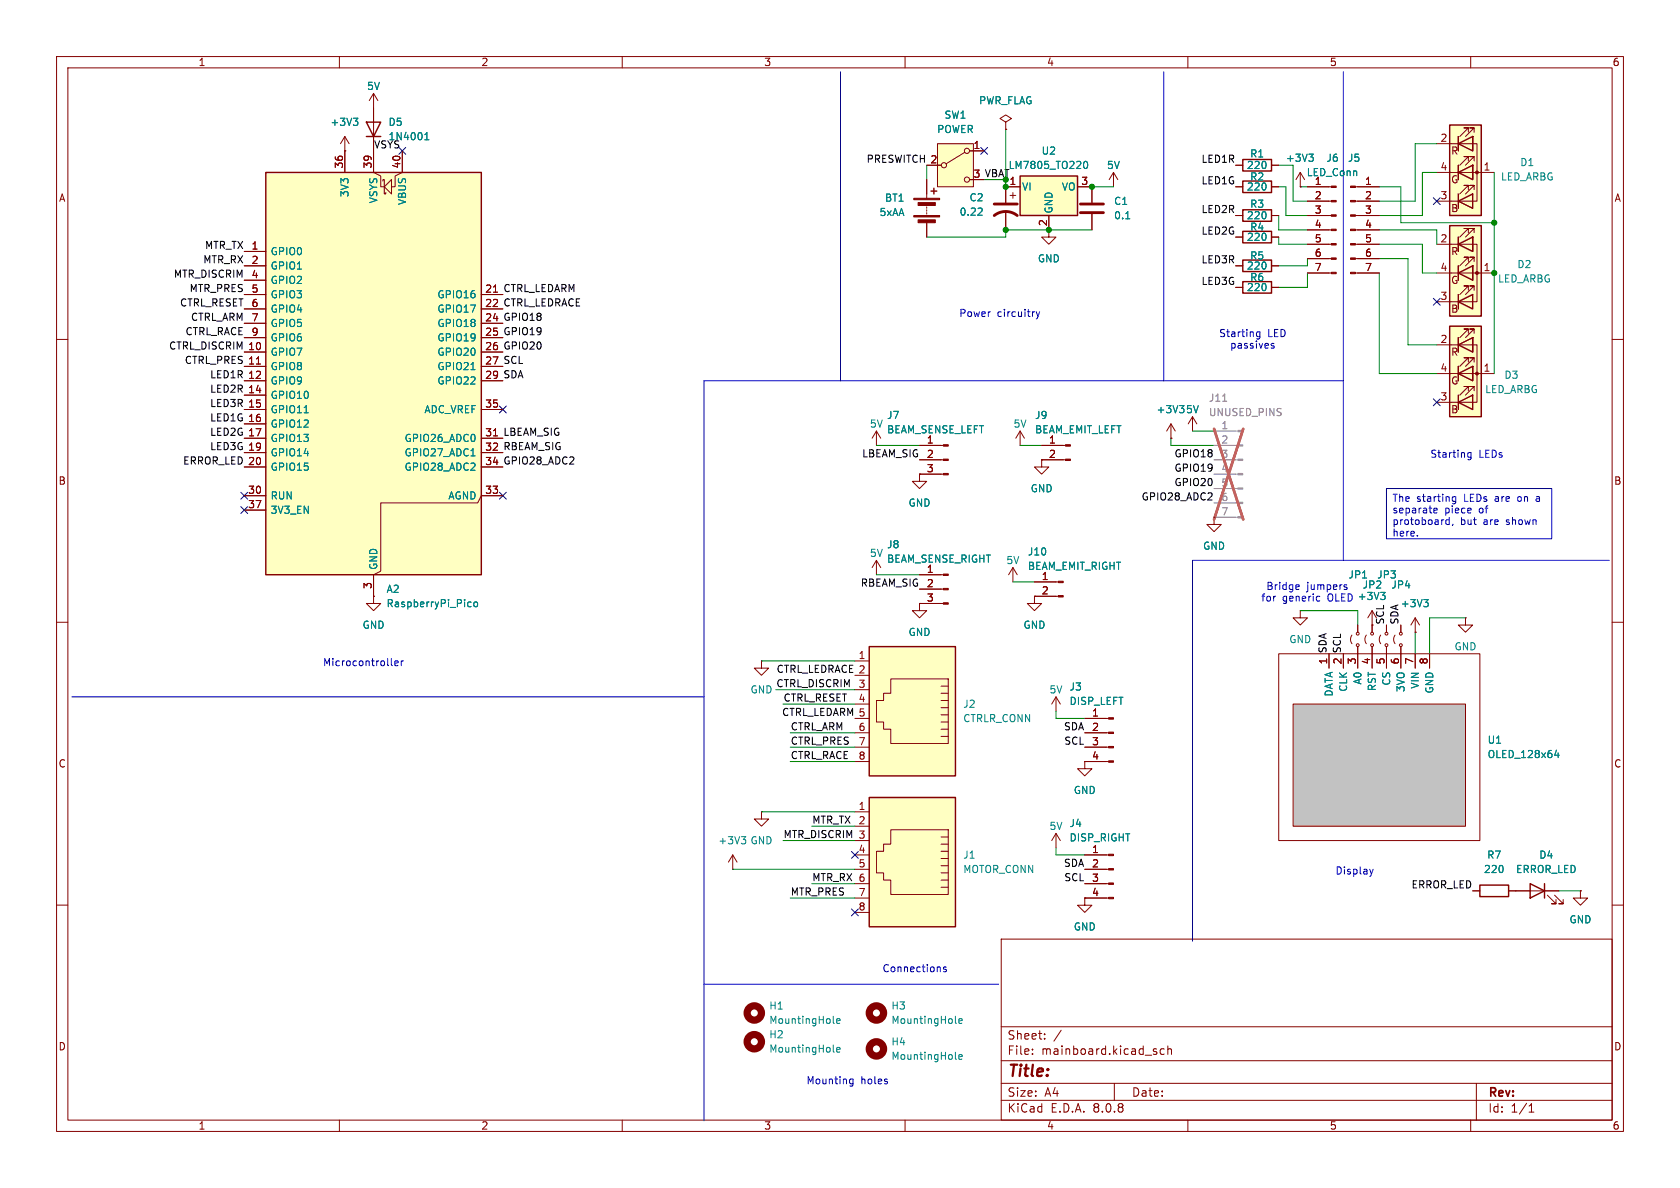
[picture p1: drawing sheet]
<svg xmlns="http://www.w3.org/2000/svg" width="297mm" height="210mm" viewBox="0 0 297 210" stroke-linecap="round" stroke-linejoin="round" font-family="sans-serif">
<g fill="none" stroke="#840000" stroke-width=".18">
<path d="M10 10h277v190h-277zM12 12h273v186h-273zM60 10v2M110 10v2M160 10v2M210 10v2M260 10v2M10 60h2M285 60h2M10 110h2M229.9 108v1.2h1.2l-1.2 1.3-1.3-1.3h1.3M229.9 108h.1"/>
<path d="M239 112.3l-.2 .7 .2 .8M240 110.5v1.3M240 114.3v1.3M241.6 112.3l-.3 .7 .3 .8M242.6 110.5h.1M242.6 108l-.8 1.2M242.6 108v3.8M242.6 114.3v1.3M242.6 108l.7 1.2M244.1 112.3l-.3 .7 .3 .8M245.1 110.5v1.3M245.1 114.3v1.3"/>
<path d="M246.6 112.3l-.2 .7 .2 .8M247.6 110.5v1.3M247.6 114.3v1.3M285 110h2M129.5 153.7h.1M129.5 151.1l-.7 1.3M129.5 151.1v2.6M129.5 151.1l.8 1.3M10 160h2M177 166h108v32h-108zM285 160h2M60 198v2"/>
<path d="M110 198v2M160 198v2M177 194.5h108M177 191.5h108M177 187.5h108M177 181.5h108M182.5 186.3v.1M182.5 185.5v.1M184.7 183.6v.1M184.7 182.8v.1M187.6 182.1l-1.3 2M197 191.5v3"/>
<path d="M204.3 185.9l.2 .2-.2 .3M204.3 185.4l.2 .1M205.8 185.5l-.4-.1-.3 .3v.4l.1 .2h.6M206.5 185.5l.2-.1 .3 .1 .1 .9M206.5 184.9v1.5M210 198v2M260 198v2M261 191.5v6.5M270.3 196.6h.9M270.3 195.5l.4-.4v1.5"/>
<circle cx="240" cy="114" r=".25"/>
<circle cx="240" cy="112" r=".25"/>
<circle cx="242.6" cy="112" r=".25"/>
<circle cx="242.6" cy="114" r=".25"/>
<circle cx="245.1" cy="112" r=".25"/>
<circle cx="245.1" cy="114" r=".25"/>
<circle cx="247.6" cy="114" r=".25"/>
<circle cx="247.6" cy="112" r=".25"/>
</g>
<path d="M214.6 78.7h4.2M214.6 76.2h4.2M216.1 70.9h.8M214.6 91.4h4.2M214.6 88.9h4.2M214.6 86.4h4.2M214.6 83.8h4.2M214.6 81.3h4.2" fill="none" stroke="#a1a1a1" stroke-width=".18"/>
<g fill="#a1a1a1" stroke="#a1a1a1" stroke-width=".18">
<path d="M218.8 91.3h.9v.3h-.9z"/>
<path d="M218.8 88.8h.9v.2h-.9z"/>
<path d="M218.8 86.2h.9v.3h-.9z"/>
<path d="M218.8 83.7h.9v.2h-.9z"/>
<path d="M218.8 81.2h.9v.2h-.9z"/>
<path d="M218.8 78.6h.9v.3h-.9z"/>
<path d="M218.8 76.1h.9v.2h-.9z"/>
</g>
<path d="M214.6 75.8l5.2 16M219.8 75.8l-5.2 16" fill="none" stroke="#e75356" stroke-width=".46"/>
<path d="M244.1 104.7h.8l-.5 .5M244.6 105.2l.3 .2v.3l-.3 .3M131.1 147.9h.7l-.4 .5M131.6 148.4l.2 .2v.3l-.2 .3" fill="none" stroke="#008484" stroke-width=".18"/>
<path d="M228.6 124.5h30.5v21.6h-30.5z" fill="#c2c2c2"/>
<g fill="none" stroke="#840000" stroke-width=".18">
<path d="M218.4 38.1h1.3M218.4 33h1.3M218.4 29.2h1.3M224.8 38.1h1.3M224.8 33h1.3M224.8 29.2h1.3M229.9 33h.1M229.9 30.5l-.8 1.3M229.9 30.5v2.5M229.9 30.5l.7 1.3M231.1 38.1h4.3M231.1 35.6h4.3"/>
<path d="M231.1 33h4.3M239.6 38.1h4.2M239.6 35.6h4.2M239.6 33h4.2M231.1 48.3h4.3M231.1 45.7h4.3M231.1 43.2h4.3M231.1 40.6h4.3M239.6 48.3h4.2M239.6 45.7h4.2M239.6 43.2h4.2M239.6 40.6h4.2"/>
<path d="M66 105.4v1.3h1.3l-1.3 1.3-1.2-1.3h1.2M66 105.4h.1M226.1 115.6h35.5v33h-35.5zM234.9 115.6v2.5M240 115.6v2.5M242.6 115.6v2.5M245.1 115.6v2.5M247.6 115.6v2.5M250.2 115.6v2.5M252.7 115.6v2.5M228.6 124.5h30.5v21.6h-30.5zM260.3 157.5h1.3"/>
<path d="M266.7 157.5h8.9M273.6 158.2l1.5 1.6h-.8h.8v-.8M274.8 158.2l1.6 1.6h-.8h.8v-.8M279.4 157.5v1.3h-1.3l1.3 1.2 1.3-1.2h-1.3M279.4 157.5h.1"/>
</g>
<path d="M231.4 27.2h.8l-.5 .5M231.9 27.7l.3 .3v.3l-.3 .2M275.2 132.6l-.3 .9h.7M275.5 133.1v.8" fill="none" stroke="#008484" stroke-width=".18"/>
<path d="M219.7 37.1h5.1v2h-5.1zM219.7 28.2h5.1v2h-5.1zM219.7 32h5.1v2h-5.1zM261.6 156.5h5.1v2h-5.1zM270.5 156.2l2.5 1.3-2.5 1.3zM273 156.2v2.6" fill="none" stroke="#840000" stroke-width=".25"/>
<g fill="#840000" stroke="#840000" stroke-width=".18">
<path d="M235.4 48.1h.8v.3h-.8z"/>
<path d="M235.4 45.6h.8v.2h-.8z"/>
<path d="M235.4 43.1h.8v.2h-.8z"/>
<path d="M235.4 40.5h.8v.3h-.8z"/>
<path d="M235.4 38h.8v.2h-.8z"/>
<path d="M235.4 35.4h.8v.3h-.8z"/>
<path d="M235.4 32.9h.8v.2h-.8z"/>
<path d="M238.8 48.1h.8v.3h-.8z"/>
<path d="M238.8 45.6h.8v.2h-.8z"/>
<path d="M238.8 43.1h.8v.2h-.8z"/>
<path d="M238.8 40.5h.8v.3h-.8z"/>
<path d="M238.8 38h.8v.2h-.8z"/>
<path d="M238.8 35.4h.8v.3h-.8z"/>
<path d="M238.8 32.9h.8v.2h-.8z"/>
</g>
<path d="M256.3 22.1h5.6v16h-5.6z" fill="#ffffc2"/>
<g fill="none" stroke="#840000" stroke-width=".18">
<path d="M254 25.4h7.1v10.2h-7.1M254 30.5h10.2M257.8 29.2v2.6M257.8 24.1v2.6M259.6 33.5v-.7h-.8h.8l-1.5 1.5M259.6 28.4v-.7h-.8h.8l-1.5 1.5M259.6 23.4v-.8h-.8h.8l-1.5 1.5M260.3 29.2v2.6zM260.3 29.2h.1M260.3 24.1v2.6zM260.3 24.1h.1M260.6 33.5v-.7h-.8h.8l-1.5 1.5"/>
<path d="M260.6 28.4v-.7h-.8h.8l-1.5 1.5M260.6 23.4v-.8h-.8h.8l-1.5 1.5"/>
</g>
<path d="M256.3 22.1h5.6v16h-5.6zM257.8 35.6l2.5-1.3v2.5zM257.8 30.5l2.5-1.3v2.6zM257.8 25.4l2.5-1.3v2.6zM257.8 24.1v2.6M257.8 29.2v2.6M257.8 34.3v2.5" fill="none" stroke="#840000" stroke-width=".25"/>
<circle cx="261.1" cy="30.5" r=".25" fill="#840000" stroke="#840000" stroke-width=".18"/>
<path d="M47 30.5h38.1v71.1h-38.1z" fill="#ffffc2"/>
<path d="M47 30.5h38.1v71.1h-38.1zM219.7 40.9h5.1v2h-5.1zM219.7 46h5.1v2h-5.1z" fill="none" stroke="#840000" stroke-width=".25"/>
<g fill="none" stroke="#840000" stroke-width=".18">
<path d="M61 26.7v3.8M66 26.7v3.8l1.3 .6v1.9h.6M67.7 32v-.2h.2v2.5h.3v-.3M67.9 33l1.3-1.2v2.5zM71.1 26.7v3.8l-1.3 .6v1.9h-.6M43.2 44.5h3.8M43.2 47h3.8M43.2 52.1h3.8M43.2 54.6h3.8M43.2 57.2h3.8M43.2 59.7h3.8M43.2 49.5h3.8"/>
<path d="M85.1 52.1h3.8M85.1 54.6h3.8M85.1 57.2h3.8M85.1 59.7h3.8M87.2 51.7h.8M218.4 47h1.3M218.4 41.9h1.3M224.8 47h1.3M224.8 41.9h1.3M43.2 62.2h3.8M43.2 64.8h3.8M43.2 67.3h3.8"/>
<path d="M43.2 69.9h3.8M43.2 72.4h3.8M43.2 74.9h3.8M43.2 77.5h3.8M45.3 64.4h.8M85.1 62.2h3.8M85.1 64.8h3.8M85.1 67.3h3.8M85.1 72.4h3.8M85.1 77.5h3.8M87.2 77.1h.8M43.2 80h3.8"/>
<path d="M43.2 82.6h3.8M43.2 87.6h3.8M43.2 90.2h3.8M85.1 80h3.8M85.1 82.6h3.8M88.9 87.6h-3.8l-.6 1.3h-17.2v12.1l-1.3 .6v3.8"/>
</g>
<path d="M53.8 73h.7M83.3 65.3h.7M83.3 80.6h.7M82.9 106.4l.4 .1M83.3 107.2l-.4 .1M83.9 106.5l.3-.1 .2 .3v.3l-.2 .3-.3-.1-.1-.2z" fill="none" stroke="#008484" stroke-width=".18"/>
<path d="M256.3 57.7h5.6v16h-5.6z" fill="#ffffc2"/>
<g fill="none" stroke="#840000" stroke-width=".18">
<path d="M257.8 59.7v2.5M259.6 58.9v-.7h-.8h.8l-1.5 1.5M260.3 59.7v2.5zM260.3 59.7h.1M260.6 58.9v-.7h-.8h.8l-1.5 1.5M254 61h7.1v10.1h-7.1M254 66h10.2M257.8 64.8v2.5M259.6 69.1v-.8h-.8h.8l-1.5 1.6M259.6 64v-.8h-.8h.8l-1.5 1.6M260.3 64.8v2.5zM260.3 64.8h.1"/>
<path d="M260.6 69.1v-.8h-.8h.8l-1.5 1.6M260.6 64v-.8h-.8h.8l-1.5 1.6"/>
</g>
<path d="M256.3 57.7h5.6v16h-5.6zM257.8 59.7v2.5M257.8 71.1l2.5-1.2v2.5zM257.8 66l2.5-1.2v2.5zM257.8 61l2.5-1.3v2.5zM257.8 64.8v2.5M257.8 69.9v2.5" fill="none" stroke="#840000" stroke-width=".25"/>
<circle cx="261.1" cy="66" r=".25" fill="#840000" stroke="#840000" stroke-width=".18"/>
<path d="M256.3 39.9h5.6v16h-5.6z" fill="#ffffc2"/>
<g fill="none" stroke="#840000" stroke-width=".18">
<path d="M254 43.2h7.1v10.1h-7.1M254 48.3h10.2M257.8 47v2.5M257.8 41.9v2.6M259.6 51.3v-.8h-.8h.8l-1.5 1.6M259.6 46.2v-.7h-.8h.8l-1.5 1.5M259.6 41.1v-.7h-.8h.8l-1.5 1.5M260.3 47v2.5zM260.3 47h.1M260.3 41.9v2.6zM260.3 41.9h.1M260.6 51.3v-.8h-.8h.8l-1.5 1.6"/>
<path d="M260.6 46.2v-.7h-.8h.8l-1.5 1.5M260.6 41.1v-.7h-.8h.8l-1.5 1.5"/>
</g>
<path d="M256.3 39.9h5.6v16h-5.6zM257.8 53.3l2.5-1.2v2.5zM257.8 48.3l2.5-1.3v2.5zM257.8 43.2l2.5-1.3v2.6zM257.8 41.9v2.6M257.8 47v2.5M257.8 52.1v2.5" fill="none" stroke="#840000" stroke-width=".25"/>
<circle cx="261.1" cy="48.3" r=".25" fill="#840000" stroke="#840000" stroke-width=".18"/>
<path d="M165.7 25.4h6.4v7.6h-6.4z" fill="#ffffc2"/>
<g fill="none" stroke="#840000" stroke-width=".18">
<path d="M66 16.5l-.7 1.3M66 16.5v10.2M66 16.5l.8 1.3M61 26.7h.1M61 24.1l-.8 1.3M61 24.1v2.6M61 24.1l.7 1.3M163.8 29.2h2.6M163.8 31.8v3.3M163.8 36.6v.2M163.8 37.1v.2M163.8 37.6v.2"/>
<path d="M163.8 39.4v2.5M165.7 25.4h6.4v7.6h-6.4zM170.6 26.9l-3.3 2.1M171.4 26.7h2.6M171.4 31.8h2.6M177.8 21.6l1-.6-1-.7-1 .7 1 .6v1.3M177.8 22.9h.1M177.8 33v2.8M177.8 37.3v3.3M178.6 34.5h1M179.1 34v1.1M154.9 76.2l-.7 1.3"/>
<path d="M154.9 76.2v2.5M154.9 76.2l.8 1.3M162.6 78.7h4.2M162.6 83.8v1.3h1.2l-1.2 1.3-1.3-1.3h1.3M162.6 83.8h.1M162.6 83.8h4.2M162.6 81.3h4.2M134.6 143.5v1.3h1.3l-1.3 1.3-1.3-1.3h1.3M134.6 143.5h.1"/>
<circle cx="166.9" cy="29.2" r=".46"/>
<circle cx="170.9" cy="26.7" r=".46"/>
<circle cx="170.9" cy="31.8" r=".46"/>
</g>
<g fill="#840000" stroke="#840000" stroke-width=".18">
<path d="M161.5 38.1h4.6v.3h-4.6z"/>
<path d="M161.5 35.1h4.6v.2h-4.6z"/>
<path d="M162.3 38.9h3.1v.5h-3.1z"/>
<path d="M162.3 35.8h3.1v.5h-3.1z"/>
<path d="M166.8 83.7h.8v.2h-.8z"/>
<path d="M166.8 81.2h.8v.2h-.8z"/>
<path d="M166.8 78.6h.8v.3h-.8z"/>
</g>
<path d="M64.8 21.6h2.5l-1.3 2.5zM64.8 24.1h2.5M164.6 33.8h1M165.1 33.3v1" fill="none" stroke="#840000" stroke-width=".25"/>
<path d="M175.8 38.1a3.3 3.3 0 0 1 4 0M175.8 36.1h4" fill="none" stroke="#840000" stroke-width=".51"/>
<path d="M62.5 20.9h.8l-.5 .5M63 21.4l.3 .2v.3l-.3 .3M75.1 24.7h.7M75.1 23.8l.4-.4v1.3M173.5 36.8l.1 .2v.3l-.7 .7h.7" fill="none" stroke="#008484" stroke-width=".18"/>
<path d="M153.7 141h15.2v22.8h-15.2z" fill="#ffffc2"/>
<g fill="none" stroke="#840000" stroke-width=".18">
<path d="M151.1 143.5h2.6M151.1 146.1h2.6M151.1 148.6h2.6M151.1 151.1h2.6M151.1 153.7h2.6M151.1 156.2h2.6M151.1 158.8h2.6M157.5 146.7h10.1v11.4h-10.1v-2.5h-1.3v-1.3h-1.3v-3.8h1.3v-1.3h1.3zM166.4 148h1.2M166.4 149.2h1.2M166.4 150.5h1.2M166.4 151.8h1.2"/>
<path d="M166.4 153h1.2M166.4 154.3h1.2M166.4 155.6h1.2M166.4 156.8h1.2M151.1 161.3h2.6"/>
</g>
<path d="M153.7 141h15.2v22.8h-15.2z" fill="none" stroke="#840000" stroke-width=".25"/>
<path d="M153.7 114.3h15.2v22.9h-15.2z" fill="#ffffc2"/>
<g fill="none" stroke="#840000" stroke-width=".18">
<path d="M180.3 76.2l-.7 1.3M180.3 76.2v2.5M180.3 76.2l.8 1.3M184.1 78.7h4.3M207 77.5h.1M207 74.9l-.8 1.3M207 74.9v2.6M207 74.9l.8 1.3M210.8 73.7l-.7 1.2M210.8 73.7v2.5M210.8 73.7l.8 1.2M154.9 99.1l-.7 1.2"/>
<path d="M154.9 99.1v2.5M154.9 99.1l.8 1.2M184.1 81.3v1.3h1.3l-1.3 1.2-1.2-1.2h1.2M184.1 81.3h.1M184.1 81.3h4.3M134.6 116.8v1.3h1.3l-1.3 1.3-1.3-1.3h1.3M134.6 116.8h.1M151.1 116.8h2.6M151.1 119.4h2.6M162.6 106.7v1.3h1.2l-1.2 1.2-1.3-1.2h1.3M162.6 106.7h.1M162.6 106.7h4.2"/>
<path d="M162.6 104.1h4.2M162.6 101.6h4.2M179.1 100.3l-.8 1.3M179.1 100.3v2.6M179.1 100.3l.7 1.3M182.9 105.4v1.3h1.2l-1.2 1.3-1.3-1.3h1.3M182.9 105.4h.1M182.9 105.4h4.2M182.9 102.9h4.2M250.2 111.8h.1M250.2 109.2l-.8 1.3M250.2 109.2v2.6"/>
<path d="M250.2 109.2l.8 1.3M259.1 109.2v1.3h1.2l-1.2 1.3-1.3-1.3h1.3M259.1 109.2h.1M151.1 121.9h2.6M151.1 124.5h2.6M151.1 127h2.6M151.1 129.5h2.6M151.1 132.1h2.6M151.1 134.6h2.6M157.5 120h10.1v11.4h-10.1v-2.5h-1.3v-1.3h-1.3v-3.8h1.3v-1.2h1.3zM166.4 121.3h1.2M166.4 122.6h1.2"/>
<path d="M166.4 123.8h1.2M166.4 125.1h1.2M166.4 126.4h1.2M166.4 127.6h1.2M166.4 128.9h1.2M166.4 130.2h1.2M186.7 123.2l-.8 1.3M186.7 123.2v2.5M186.7 123.2l.8 1.3"/>
</g>
<path d="M153.7 114.3h15.2v22.9h-15.2z" fill="none" stroke="#840000" stroke-width=".25"/>
<path d="M208.5 71.7h.8l-.4 .5M251.7 106h.8l-.4 .5M252.2 106.5l.3 .2v.3l-.3 .3M147.3 180.7l.2 .2M147.3 185.8l.2 .2M147.9 180.5l.6-.1v-.3h-.4l-.2 .2 .1 .6h.5M147.9 185.6l.6-.1v-.3h-.4l-.2 .1 .1 .6h.5M168.9 180.7l.2 .2M168.9 187.1l.2 .2M169.5 180.5l.6-.1-.1-.3h-.3l-.2 .2 .1 .6h.4M169.5 186.8l.6-.1-.1-.2-.3-.1-.2 .2 .1 .6h.4" fill="none" stroke="#008484" stroke-width=".18"/>
<g fill="none" stroke="#840000" stroke-width="1.3">
<circle cx="133.3" cy="179.1" r="1.27"/>
<circle cx="154.9" cy="179.1" r="1.27"/>
<circle cx="133.3" cy="184.1" r="1.27"/>
<circle cx="154.9" cy="185.4" r="1.27"/>
</g>
<g fill="#840000" stroke="#840000" stroke-width=".18">
<path d="M187.1 105.3h.9v.2h-.9z"/>
<path d="M187.1 102.7h.9v.3h-.9z"/>
<path d="M188.4 81.2h.8v.2h-.8z"/>
<path d="M188.4 78.6h.8v.3h-.8z"/>
<path d="M166.8 106.6h.8v.2h-.8z"/>
<path d="M166.8 104h.8v.3h-.8z"/>
<path d="M166.8 101.5h.8v.2h-.8z"/>
</g>
<path d="M180.3 31.1h10.2v7h-10.2z" fill="#ffffc2"/>
<path d="M180.3 31.1h10.2v7h-10.2zM219.7 49.8h5.1v2h-5.1z" fill="none" stroke="#840000" stroke-width=".25"/>
<g fill="none" stroke="#840000" stroke-width=".18">
<path d="M66 19.1v2.5M61 26.7h.1M61 26.7v3.8M66 24.1v6.4M71.1 26.7v3.8M163.8 31.8v2.5M163.8 39.4v2.5M163.8 29.2h2.6M171.4 26.7h2.6M171.4 31.8h2.6M177.8 22.9h.1M177.8 37.3v3.3"/>
<path d="M180.3 33h-2.5v2.8M185.4 38.1v3.8h1.3l-1.3 1.3-1.3-1.3h1.3M190.5 33h2.5v2.8M193 37.8v2.8M196.8 30.5l-.7 1.3M196.8 30.5v2.5M196.8 30.5l.8 1.3M218.4 33h1.3M218.4 29.2h1.3M218.4 38.1h1.3M224.8 33h1.3M224.8 29.2h1.3"/>
<path d="M224.8 38.1h1.3M229.9 33h.1M231.1 33h3.8M231.1 38.1h3.8M231.1 35.6h3.8M240 33h3.8M240 38.1h3.8M240 35.6h3.8M43.2 44.5h3.8M43.2 47h3.8M43.2 52.1h3.8M43.2 54.6h3.8"/>
<path d="M43.2 57.2h3.8M43.2 59.7h3.8M43.2 49.5h3.8M85.1 52.1h3.8M85.1 54.6h3.8M85.1 57.2h3.8M85.1 59.7h3.8M87.2 51.7h.8M218.4 50.8h1.3M218.4 47h1.3M218.4 41.9h1.3M224.8 50.8h1.3"/>
<path d="M224.8 47h1.3M224.8 41.9h1.3M231.1 40.6h3.8M231.1 43.2h3.8M231.1 45.7h3.8M231.1 48.3h3.8M240 40.6h3.8M240 43.2h3.8M240 45.7h3.8M240 48.3h3.8M43.2 62.2h3.8M43.2 64.8h3.8"/>
<path d="M43.2 67.3h3.8M43.2 69.9h3.8M43.2 72.4h3.8M43.2 74.9h3.8M43.2 77.5h3.8M45.3 64.4h.8M85.1 62.2h3.8M85.1 64.8h3.8M85.1 67.3h3.8M85.1 72.4h3.8M85.1 77.5h3.8M87.2 77.1h.8"/>
<path d="M162.6 78.7h3.8M184.1 78.7h3.9M207 77.5h.1M43.2 80h3.8M43.2 82.6h3.8M43.2 87.6h3.8M43.2 90.2h3.8M85.1 80h3.8M85.1 82.6h3.8M85.1 87.6h3.8M162.6 83.8h.1M162.6 81.3h3.8"/>
<path d="M162.6 83.8h3.8M184.1 81.3h.1M184.1 81.3h3.9M214.6 91.4v1.3h1.3l-1.3 1.3-1.2-1.3h1.2M214.6 91.4h.1M66 105.4h.1M66 101.6v3.8M162.6 106.7h.1M162.6 101.6h3.8M162.6 104.1h3.8M162.6 106.7h3.8M182.9 105.4h.1"/>
<path d="M182.9 102.9h3.8M182.9 105.4h3.8M234.9 115.6v2.5M240 110.5v1.3M240 114.3v3.8M242.6 110.5h.1M242.6 110.5v1.3M242.6 114.3v3.8M245.1 110.5v1.3M245.1 114.3v3.8M247.6 110.5v1.3M247.6 114.3v3.8"/>
<path d="M250.2 111.8h.1M250.2 115.6v2.5M252.7 115.6v2.5M191.8 134.6v1.3h1.2l-1.2 1.3-1.3-1.3h1.3M191.8 134.6h.1M191.8 134.6h4.2M191.8 132.1h4.2M191.8 129.5h4.2M191.8 127h4.2M186.7 147.3l-.8 1.3M186.7 147.3v2.6M186.7 147.3l.8 1.3"/>
<path d="M191.8 158.8v1.2h1.2l-1.2 1.3-1.3-1.3h1.3M191.8 158.8h.1M191.8 158.8h4.2M191.8 156.2h4.2M191.8 153.7h4.2M191.8 151.1h4.2M260.3 157.5h1.3M266.7 157.5h3.8M273 157.5h2.6M279.4 157.5h.1"/>
</g>
<g fill="none" stroke="#008484" stroke-width=".18">
<path d="M62.5 20.9h.8l-.5 .5M63 21.4l.3 .2v.3l-.3 .3M75.1 24.7h.7M75.1 23.8l.4-.4v1.3M173.5 36.8l.1 .2v.3l-.7 .7h.7M191.7 28.6l.2-.1a.68 .68 0 0 1 .4 .7 .68 .68 0 0 1-.4 .6l-.2-.1-.1-.4zM199 38.7h.7M231.4 27.2h.8l-.5 .5M231.9 27.7l.3 .3v.3l-.3 .2M53.8 73h.7M83.3 65.3h.7M208.5 71.7h.8l-.4 .5"/>
<path d="M83.3 80.6h.7M82.9 106.4l.4 .1M83.3 107.2l-.4 .1M83.9 106.5l.3-.1 .2 .3v.3l-.2 .3-.3-.1-.1-.2zM244.1 104.7h.8l-.5 .5M244.6 105.2l.3 .2v.3l-.3 .3M251.7 106h.8l-.4 .5M252.2 106.5l.3 .2v.3l-.3 .3M275.2 132.6l-.3 .9h.7M275.5 133.1v.8"/>
</g>
<path d="M191 37.6h4.1M191 36.1h4.1" fill="none" stroke="#840000" stroke-width=".51"/>
<g fill="#840000" stroke="#840000" stroke-width=".18">
<path d="M196 158.6h.8v.3h-.8z"/>
<path d="M196 156.1h.8v.2h-.8z"/>
<path d="M196 153.5h.8v.3h-.8z"/>
<path d="M196 151h.8v.3h-.8z"/>
<path d="M196 134.5h.8v.2h-.8z"/>
<path d="M196 132h.8v.2h-.8z"/>
<path d="M196 129.4h.8v.3h-.8z"/>
<path d="M196 126.9h.8v.2h-.8z"/>
</g>
<g fill="none" stroke="#0000c2" stroke-width=".18">
<path d="M148.6 12.7v54.6M205.7 12.7v54.6M237.5 12.7v86.4M183.2 55.1l.3 .9M183.5 56l-.3 .4M183.8 55.1l-.3 .9M222.7 58.7v1l-.2 .2h-.3M222.7 58.7h-.3l-.3 .2 .1 .5h.5M224.8 61.1l.4 .1 .1 .2-.2 .1h-.4M224.8 60.8h.4M237.5 67.3h-113v130.8M245.1 86.4h29.2v8.9h-29.2z"/>
<path d="M250.6 94.6v.2M253.5 90.5l.2 .2 .3-.1M254.1 90v.1l-.6 .2M255.7 92v.6l.1 .1h.4M256.2 91.5v1.2M256.7 88.4l.3 .2h.4M256.9 92.7l-.2 .2M257.4 87.8v1l-.3 .3-.3-.1M257.4 87.8h-.4l-.3 .2M260.1 80v1l-.3 .3-.3-.1M260.1 80.1l-.4-.1-.2 .2 .1 .6h.5M271.7 87.8h-.1"/>
<path d="M271.7 88.2l-.1 .1 .1 .3M284.5 99.1h-73.7v67.3M69.2 117.5l.2 .2M69.8 117.3l.6-.2-.1-.2-.3-.1-.2 .2 .1 .6h.4M70.9 116.8v.9M71.3 116.8l-.4 .3M229.3 103.4h.3l.1 .3-.6 .1M229.6 104.1l-.3 .1M233.3 106.2l-.3 .1M237.8 103.8h.3l.1 .2-.2 .2h-.3M237.8 103.4h.3M12.7 123.2h111.8"/>
<path d="M242.2 153.7l.3 .8M242.5 154.5l-.2 .3M242.8 153.7l-.3 .8M124.5 174h52M167.3 171l-.3-.1-.2 .2v.2l.5 .1v.3h-.5M150.3 191.5l.1 .1 .4-.1M150.8 190.7v1.1l-.2 .2h-.3M150.8 190.8l-.4-.1-.1 .2"/>
</g>
<g fill="none" stroke="#008400" stroke-width=".18">
<path d="M163.8 29.2v2.6M174 31.8h3.8M177.8 22.9v10.1M193 33h3.8M226.1 38.1v2.5h5M226.1 33h1.2v5.1h3.8M226.1 29.2h2.5v6.4h2.5M229.9 33h1.2M243.8 33h3.8v6.4h16.6M254 25.4h-3.8v10.2h-6.4M254 30.5h-2.5v7.6h-7.7M264.2 30.5v35.5"/>
<path d="M193 40.6h-15.2v1.3h-14M226.1 41.9v1.3h5M231.1 45.7v1.3h-5M231.1 48.3v2.5h-5M243.8 43.2h7.7v5.1h2.5M243.8 45.7h5.1v15.3h5.1M243.8 48.3v17.7h10.2M243.8 40.6h10.2v2.6M154.9 78.7h7.7M180.3 78.7h3.8M207 77.5v1.2h7.6M210.8 76.2h3.8"/>
<path d="M134.6 116.8h16.5M154.9 101.6h7.7M179.1 102.9h3.8M229.9 108h10.1v2.5M250.2 111.8v3.8M259.1 109.2h-6.4v6.4M137.2 121.9h13.9M138.4 124.5h12.7M139.7 129.5h11.4M139.7 134.6h11.4M139.7 132.1h11.4M186.7 125.7v1.3h5.1"/>
<path d="M129.5 153.7h21.6M134.6 143.5h16.5M138.4 148.6h12.7M139.7 158.8h11.4M143.5 146.1h7.6M143.5 156.2h7.6M186.7 149.9v1.2h5.1M275.6 157.5h3.8"/>
</g>
<g fill="none" stroke="#000084" stroke-width=".18">
<path d="M70.5 26.1l1.2 1.2M71.7 26.1l-1.2 1.2M173.4 26.1l1.2 1.2M174.6 26.1l-1.2 1.2M253.4 35l1.2 1.2M254.6 35l-1.2 1.2M253.4 52.7l1.2 1.2M254.6 52.7l-1.2 1.2M88.3 71.8l1.2 1.2M89.5 71.8l-1.2 1.2M253.4 70.5l1.2 1.2M254.6 70.5l-1.2 1.2"/>
<path d="M42.6 89.6l1.2 1.2M42.6 87l1.2 1.2M43.8 89.6l-1.2 1.2M43.8 87l-1.2 1.2M88.3 87l1.2 1.2M89.5 87l-1.2 1.2M150.5 150.5l1.2 1.2M151.7 150.5l-1.2 1.2M150.5 160.7l1.2 1.2M151.7 160.7l-1.2 1.2"/>
</g>
<path d="M214.6 76.2h3.8M214.6 78.7h3.8M216.1 70.9h.8M214.6 81.3h3.8M214.6 83.8h3.8M214.6 86.4h3.8M214.6 88.9h3.8M214.6 91.4h3.8" fill="none" stroke="#a1a1a1" stroke-width=".18"/>
<path d="M214.6 75.8l5.2 16M219.8 75.8l-5.2 16" fill="none" stroke="#e75356" stroke-width=".46"/>
<g fill="#008400" stroke="#008400" stroke-width=".18">
<circle cx="177.8" cy="40.6" r=".46"/>
<circle cx="177.8" cy="33" r=".46"/>
<circle cx="177.8" cy="31.8" r=".46"/>
<circle cx="193" cy="33" r=".46"/>
<circle cx="264.2" cy="39.4" r=".46"/>
<circle cx="264.2" cy="48.3" r=".46"/>
<circle cx="185.4" cy="40.6" r=".46"/>
</g>
<text font-size="2.8" fill="#840000" x="178" y="190.9">Title:</text>
<g font-size="2.1" fill="#840000">
<text x="178" y="184">Sheet:</text>
<text x="178" y="186.7">File:</text>
<text x="184.1" y="186.7">mainboard.kicad_sch</text>
<text x="178" y="196.9">KiCad</text>
<text x="178" y="194.1">Size:</text>
<text x="184.7" y="194.1">A4</text>
<text x="185.7" y="196.9">E.D.A.</text>
<text x="193.3" y="196.9">8.0.8</text>
<text x="200" y="194.1">Date:</text>
<text x="263" y="194.3">Rev:</text>
<text x="263" y="196.9">Id:</text>
<text x="267.1" y="196.9">1/1</text>
</g>
<g font-size="1.8" fill="#840000">
<text x="35" y="11.9">1</text>
<text x="85" y="11.9">2</text>
<text x="135" y="11.9">3</text>
<text x="185" y="11.9">4</text>
<text x="235" y="11.9">5</text>
<text x="285" y="11.9">6</text>
<text x="60.7" y="29.9" transform="rotate(-90 60.7 29.9)">36</text>
<text x="65.8" y="29.9" transform="rotate(-90 65.8 29.9)">39</text>
<text x="70.9" y="29.9" transform="rotate(-90 70.9 29.9)">40</text>
<text x="164.4" y="29">2</text>
<text x="172" y="26.4">1</text>
<text x="254.6" y="25.1">2</text>
<text x="256.4" y="27.5">R</text>
<text x="10.3" y="35.9">A</text>
<text x="172" y="31.5">3</text>
<text x="178.4" y="32.8">1</text>
<text x="191.1" y="32.8">3</text>
<text x="232.3" y="32.8">1</text>
<text x="232.3" y="35.3">2</text>
<text x="241.2" y="32.8">1</text>
<text x="241.2" y="35.3">2</text>
<text x="254.6" y="35.3">3</text>
<text x="254.6" y="30.2">4</text>
<text x="256.4" y="32.6">G</text>
<text x="262.2" y="30.2">1</text>
<text x="285.3" y="35.9">A</text>
<text x="185.2" y="40.1" transform="rotate(-90 185.2 40.1)">2</text>
<text x="232.3" y="37.8">3</text>
<text x="232.3" y="40.4">4</text>
<text x="241.2" y="37.8">3</text>
<text x="241.2" y="40.4">4</text>
<text x="256.4" y="37.7">B</text>
<text x="44.4" y="46.7">2</text>
<text x="44.4" y="44.2">1</text>
<text x="232.3" y="42.9">5</text>
<text x="232.3" y="45.5">6</text>
<text x="241.2" y="42.9">5</text>
<text x="241.2" y="45.5">6</text>
<text x="254.6" y="42.9">2</text>
<text x="256.4" y="45.3">R</text>
<text x="44.4" y="49.3">4</text>
<text x="44.4" y="51.8">5</text>
<text x="85.7" y="51.8">21</text>
<text x="232.3" y="48">7</text>
<text x="241.2" y="48">7</text>
<text x="254.6" y="53.1">3</text>
<text x="254.6" y="48">4</text>
<text x="256.4" y="50.4">G</text>
<text x="262.2" y="48">1</text>
<text x="44.4" y="54.4">6</text>
<text x="44.4" y="56.9">7</text>
<text x="44.4" y="59.4">9</text>
<text x="85.7" y="54.4">22</text>
<text x="85.7" y="56.9">24</text>
<text x="85.7" y="59.4">25</text>
<text x="256.4" y="55.5">B</text>
<text x="43.8" y="62">10</text>
<text x="43.8" y="64.5">11</text>
<text x="85.7" y="62">26</text>
<text x="85.7" y="64.5">27</text>
<text x="254.6" y="60.7">2</text>
<text x="254.6" y="65.8">4</text>
<text x="256.4" y="63.1">R</text>
<text x="262.2" y="65.8">1</text>
<text x="43.8" y="67.1">12</text>
<text x="43.8" y="69.6">14</text>
<text x="85.7" y="67.1">29</text>
<text x="254.6" y="70.9">3</text>
<text x="256.4" y="68.2">G</text>
<text x="43.8" y="72.1">15</text>
<text x="43.8" y="74.7">16</text>
<text x="43.8" y="77.2">17</text>
<text x="85.7" y="77.2">31</text>
<text x="85.7" y="72.1">35</text>
<text x="256.4" y="73.3">B</text>
<text x="43.8" y="79.8">19</text>
<text x="43.8" y="82.3">20</text>
<text x="85.7" y="79.8">32</text>
<text x="85.7" y="82.3">34</text>
<text x="163.8" y="78.5">1</text>
<text x="163.8" y="81">2</text>
<text x="163.8" y="83.6">3</text>
<text x="185.3" y="78.5">1</text>
<text x="185.3" y="81">2</text>
<text x="10.3" y="85.9">B</text>
<text x="43.8" y="87.4">30</text>
<text x="43.8" y="89.9">37</text>
<text x="85.7" y="87.4">33</text>
<text x="285.3" y="85.9">B</text>
<text x="163.8" y="101.3">1</text>
<text x="65.8" y="104.2" transform="rotate(-90 65.8 104.2)">3</text>
<text x="163.8" y="103.9">2</text>
<text x="163.8" y="106.4">3</text>
<text x="184.1" y="102.6">1</text>
<text x="184.1" y="105.2">2</text>
<text x="151.7" y="116.6">1</text>
<text x="234.7" y="117.5" transform="rotate(-90 234.7 117.5)">1</text>
<text x="237.2" y="117.5" transform="rotate(-90 237.2 117.5)">2 SCL</text>
<text x="237.2" y="117.5" transform="rotate(-90 237.2 117.5)">2</text>
<text x="239.8" y="117.5" transform="rotate(-90 239.8 117.5)">3</text>
<text x="242.3" y="117.5" transform="rotate(-90 242.3 117.5)">4</text>
<text x="244.9" y="117.5" transform="rotate(-90 244.9 117.5)">5</text>
<text x="247.4" y="117.5" transform="rotate(-90 247.4 117.5)">6</text>
<text x="249.9" y="117.5" transform="rotate(-90 249.9 117.5)">7</text>
<text x="252.5" y="117.5" transform="rotate(-90 252.5 117.5)">8</text>
<text x="151.7" y="121.7">3</text>
<text x="151.7" y="124.2">4</text>
<text x="151.7" y="129.3">6</text>
<text x="151.7" y="131.8">7</text>
<text x="193" y="126.7">1</text>
<text x="193" y="129.3">2</text>
<text x="193" y="131.8">3</text>
<text x="10.3" y="135.9">C</text>
<text x="151.7" y="134.4">8</text>
<text x="193" y="134.4">4</text>
<text x="285.3" y="135.9">C</text>
<text x="151.7" y="143.3">1</text>
<text x="151.7" y="150.9">4</text>
<text x="151.7" y="153.4">5</text>
<text x="193" y="150.9">1</text>
<text x="193" y="153.4">2</text>
<text x="193" y="156">3</text>
<text x="151.7" y="158.5">7</text>
<text x="151.7" y="161">8</text>
<text x="193" y="158.5">4</text>
<text x="10.3" y="185.9">D</text>
<text x="285.3" y="185.9">D</text>
<text x="35" y="199.9">1</text>
<text x="85" y="199.9">2</text>
<text x="135" y="199.9">3</text>
<text x="185" y="199.9">4</text>
<text x="235" y="199.9">5</text>
<text x="285" y="199.9">6</text>
</g>
<g font-size="1.8" fill="#008484">
<text x="64.8" y="16.1">5V</text>
<text x="58.3" y="22.5">+3V3</text>
<text x="68.6" y="22.5">D5</text>
<text x="165.6" y="23.7">POWER</text>
<text x="166.9" y="21.2">SW1</text>
<text x="173" y="18.6">PWR_FLAG</text>
<text x="66" y="26.3">VSYS</text>
<text x="68.6" y="25">1N4001</text>
<text x="184" y="27.5">U2</text>
<text x="220.9" y="28">R1</text>
<text x="227.2" y="28.8">+3V3</text>
<text x="234.4" y="28.8">J6</text>
<text x="238.2" y="28.8">J5</text>
<text x="268.7" y="29.6">D1</text>
<text x="61.8" y="35" transform="rotate(-90 61.8 35)">3V3</text>
<text x="156.4" y="35.9">BT1</text>
<text x="171.3" y="35.8">C2</text>
<text x="178.2" y="30.1">LM7805_TO220</text>
<text x="180.6" y="33.9">VI</text>
<text x="187.6" y="33.9">VO</text>
<text x="195.6" y="30.1">5V</text>
<text x="220.3" y="30.1">220</text>
<text x="220.3" y="33.9">220</text>
<text x="220.9" y="32.1">R2</text>
<text x="230.9" y="31.3">LED_Conn</text>
<text x="265.2" y="32.1">LED_ARBG</text>
<text x="66.9" y="36" transform="rotate(-90 66.9 36)">VSYS</text>
<text x="72" y="36.3" transform="rotate(-90 72 36.3)">VBUS</text>
<text x="155.4" y="38.4">5xAA</text>
<text x="169.5" y="38.3">0.22</text>
<text x="186.3" y="37.8" transform="rotate(-90 186.3 37.8)">GND</text>
<text x="196.9" y="36.4">C1</text>
<text x="196.9" y="39">0.1</text>
<text x="220.3" y="39">220</text>
<text x="220.9" y="36.9">R3</text>
<text x="220.9" y="41">R4</text>
<text x="47.8" y="45.3">GPIO0</text>
<text x="47.8" y="47.9">GPIO1</text>
<text x="183.4" y="46.6">GND</text>
<text x="220.3" y="42.8">220</text>
<text x="220.3" y="47.9">220</text>
<text x="220.9" y="46.1">R5</text>
<text x="268.2" y="47.6">D2</text>
<text x="47.8" y="50.4">GPIO2</text>
<text x="47.8" y="52.9">GPIO3</text>
<text x="77.2" y="52.9">GPIO16</text>
<text x="220.3" y="51.7">220</text>
<text x="220.9" y="49.9">R6</text>
<text x="264.7" y="50.1">LED_ARBG</text>
<text x="47.8" y="55.5">GPIO4</text>
<text x="47.8" y="58">GPIO5</text>
<text x="77.2" y="55.5">GPIO17</text>
<text x="77.2" y="58">GPIO18</text>
<text x="47.8" y="63.1">GPIO7</text>
<text x="47.8" y="65.6">GPIO8</text>
<text x="47.8" y="60.6">GPIO6</text>
<text x="77.2" y="60.6">GPIO19</text>
<text x="77.2" y="63.1">GPIO20</text>
<text x="77.2" y="65.6">GPIO21</text>
<text x="47.8" y="68.2">GPIO9</text>
<text x="47.8" y="70.7">GPIO10</text>
<text x="77.2" y="68.2">GPIO22</text>
<text x="262.4" y="69.7">LED_ARBG</text>
<text x="265.9" y="67.2">D3</text>
<text x="47.8" y="73.3">GPIO11</text>
<text x="47.8" y="75.8">GPIO12</text>
<text x="74.9" y="73.3">ADC_VREF</text>
<text x="153.7" y="75.8">5V</text>
<text x="156.7" y="74.3">J7</text>
<text x="156.7" y="76.8">BEAM_SENSE_LEFT</text>
<text x="179.1" y="75.8">5V</text>
<text x="182.9" y="74.3">J9</text>
<text x="182.9" y="76.8">BEAM_EMIT_LEFT</text>
<text x="204.4" y="73.3">+3V3</text>
<text x="209.6" y="73.3">5V</text>
<text x="47.8" y="78.3">GPIO13</text>
<text x="47.8" y="80.9">GPIO14</text>
<text x="47.8" y="83.4">GPIO15</text>
<text x="71.4" y="78.3">GPIO26_ADC0</text>
<text x="71.4" y="80.9">GPIO27_ADC1</text>
<text x="71.4" y="83.4">GPIO28_ADC2</text>
<text x="47.8" y="88.5">RUN</text>
<text x="79.2" y="88.5">AGND</text>
<text x="160.5" y="89.8">GND</text>
<text x="182.1" y="87.2">GND</text>
<text x="47.8" y="91">3V3_EN</text>
<text x="66.9" y="100.8" transform="rotate(-90 66.9 100.8)">GND</text>
<text x="153.7" y="98.7">5V</text>
<text x="156.7" y="97.1">J8</text>
<text x="156.7" y="99.7">BEAM_SENSE_RIGHT</text>
<text x="177.8" y="99.9">5V</text>
<text x="181.6" y="100.9">BEAM_EMIT_RIGHT</text>
<text x="181.6" y="98.4">J10</text>
<text x="212.6" y="97.4">GND</text>
<text x="68.2" y="105">A2</text>
<text x="68.2" y="107.5">RaspberryPi_Pico</text>
<text x="238.3" y="102.5">JP1</text>
<text x="239.9" y="106.3">+3V3</text>
<text x="240.8" y="104.2">JP2</text>
<text x="243.4" y="102.5">JP3</text>
<text x="245.9" y="104.2">JP4</text>
<text x="247.5" y="107.5">+3V3</text>
<text x="64" y="111.4">GND</text>
<text x="160.5" y="112.6">GND</text>
<text x="180.8" y="111.4">GND</text>
<text x="227.8" y="113.9">GND</text>
<text x="257" y="115.2">GND</text>
<text x="132.6" y="122.8">GND</text>
<text x="170.2" y="125.3">J2</text>
<text x="185.4" y="122.8">5V</text>
<text x="189" y="122.3">J3</text>
<text x="189" y="124.8">DISP_LEFT</text>
<text x="235.8" y="123.2" transform="rotate(-90 235.8 123.2)">DATA</text>
<text x="238.4" y="122.4" transform="rotate(-90 238.4 122.4)">CLK</text>
<text x="240.9" y="121.1" transform="rotate(-90 240.9 121.1)">A0</text>
<text x="243.4" y="122.3" transform="rotate(-90 243.4 122.3)">RST</text>
<text x="246" y="121.3" transform="rotate(-90 246 121.3)">CS</text>
<text x="248.5" y="122.4" transform="rotate(-90 248.5 122.4)">3VO</text>
<text x="251.1" y="121.8" transform="rotate(-90 251.1 121.8)">VIN</text>
<text x="253.6" y="122.7" transform="rotate(-90 253.6 122.7)">GND</text>
<text x="170.2" y="127.9">CTRLR_CONN</text>
<text x="262.9" y="131.7">U1</text>
<text x="262.9" y="134.2">OLED_128x64</text>
<text x="189.7" y="140.6">GND</text>
<text x="126.9" y="149.5">+3V3</text>
<text x="132.6" y="149.5">GND</text>
<text x="185.4" y="146.9">5V</text>
<text x="189" y="146.4">J4</text>
<text x="189" y="148.9">DISP_RIGHT</text>
<text x="170.2" y="152">J1</text>
<text x="170.2" y="154.5">MOTOR_CONN</text>
<text x="262.2" y="154.5">220</text>
<text x="262.8" y="152">R7</text>
<text x="267.9" y="154.5">ERROR_LED</text>
<text x="272" y="152">D4</text>
<text x="189.7" y="164.7">GND</text>
<text x="277.4" y="163.4">GND</text>
<text x="135.9" y="178.7">H1</text>
<text x="157.5" y="178.7">H3</text>
<text x="135.9" y="181.2">MountingHole</text>
<text x="135.9" y="183.7">H2</text>
<text x="157.5" y="181.2">MountingHole</text>
<text x="157.5" y="185">H4</text>
<text x="135.9" y="186.3">MountingHole</text>
<text x="157.5" y="187.6">MountingHole</text>
</g>
<g font-size="1.8">
<text x="153.1" y="28.9">PRESWITCH 2</text>
<text x="212.3" y="28.9">LED1R</text>
<text x="172" y="31.5">3 VBAT</text>
<text x="212.3" y="32.7">LED1G</text>
<text x="212.3" y="41.6">LED2G</text>
<text x="212.3" y="37.8">LED2R</text>
<text x="35.8" y="46.6">MTR_RX</text>
<text x="36.1" y="44.1">MTR_TX 1</text>
<text x="212.3" y="46.6">LED3R</text>
<text x="30.6" y="49.2">MTR_DISCRIM</text>
<text x="33.4" y="51.7">MTR_PRES</text>
<text x="88.9" y="51.7">CTRL_LEDARM</text>
<text x="212.3" y="50.5">LED3G</text>
<text x="31.7" y="54.3">CTRL_RESET 6</text>
<text x="32.7" y="59.3">CTRL_RACE 9</text>
<text x="33.7" y="56.8">CTRL_ARM 7</text>
<text x="88.9" y="56.8">GPIO18</text>
<text x="88.9" y="59.3">GPIO19</text>
<text x="88.9" y="54.3">CTRL_LEDRACE</text>
<text x="29.8" y="61.9">CTRL_DISCRIM 10</text>
<text x="32.6" y="64.4">CTRL_PRES 11</text>
<text x="88.9" y="64.4">SCL</text>
<text x="88.9" y="61.9">GPIO20</text>
<text x="37.1" y="69.5">LED2R 14</text>
<text x="37.1" y="67">LED1R 12</text>
<text x="88.9" y="67">SDA</text>
<text x="37.1" y="74.6">LED1G 16</text>
<text x="37.1" y="72">LED3R 15</text>
<text x="37.1" y="77.1">LED2G 17</text>
<text x="88.9" y="77.1">LBEAM_SIG</text>
<text x="32.3" y="82.2">ERROR_LED 20</text>
<text x="37.1" y="79.7">LED3G 19</text>
<text x="88.9" y="79.7">RBEAM_SIG</text>
<text x="88.9" y="82.2">GPIO28_ADC2</text>
<text x="152.3" y="80.9">LBEAM_SIG</text>
<text x="207.5" y="83.5">GPIO19</text>
<text x="207.5" y="80.9">GPIO18</text>
<text x="201.7" y="88.6">GPIO28_ADC2</text>
<text x="207.5" y="86">GPIO20</text>
<text x="152.1" y="103.8">RBEAM_SIG</text>
<text x="244.8" y="110.5" transform="rotate(-90 244.8 110.5)">SCL</text>
<text x="247.3" y="110.5" transform="rotate(-90 247.3 110.5)">SDA</text>
<text x="137.2" y="119">CTRL_LEDRACE 2</text>
<text x="234.7" y="117.5" transform="rotate(-90 234.7 117.5)">1 SDA</text>
<text x="137.2" y="121.6">CTRL_DISCRIM</text>
<text x="138.4" y="124.1">CTRL_RESET</text>
<text x="138.2" y="126.7">CTRL_LEDARM 5</text>
<text x="139.7" y="129.2">CTRL_ARM</text>
<text x="139.7" y="131.7">CTRL_PRES</text>
<text x="188" y="129.2">SDA</text>
<text x="188.1" y="131.7">SCL</text>
<text x="139.7" y="134.3">CTRL_RACE</text>
<text x="138.4" y="148.2">MTR_DISCRIM 3</text>
<text x="143.5" y="145.7">MTR_TX 2</text>
<text x="143.5" y="155.9">MTR_RX 6</text>
<text x="188" y="153.3">SDA</text>
<text x="188.1" y="155.9">SCL</text>
<text x="139.7" y="158.4">MTR_PRES</text>
<text x="249.4" y="157.1">ERROR_LED</text>
</g>
<g font-size="1.8" fill="#0000c2">
<text x="169.5" y="56.2">Power</text>
<text x="176.3" y="56.2">circuitry</text>
<text x="215.4" y="59.8">Starting</text>
<text x="224.1" y="59.8">LED</text>
<text x="217.4" y="61.8">passives</text>
<text x="252.8" y="81.1">Starting</text>
<text x="261.4" y="81.1">LEDs</text>
<text x="246.1" y="89">The</text>
<text x="250.4" y="89">starting</text>
<text x="258.9" y="89">LEDs</text>
<text x="264.6" y="89">are</text>
<text x="268.8" y="89">on</text>
<text x="272.2" y="89">a</text>
<text x="246.1" y="91.1">separate</text>
<text x="246.1" y="93.1">protoboard,</text>
<text x="246.1" y="95.2">here.</text>
<text x="255.4" y="91.1">piece</text>
<text x="258.2" y="93.1">but</text>
<text x="261.6" y="91.1">of</text>
<text x="262.4" y="93.1">are</text>
<text x="266.6" y="93.1">shown</text>
<text x="222.9" y="106.5">for</text>
<text x="223.8" y="104.5">Bridge</text>
<text x="226.7" y="106.5">generic</text>
<text x="231" y="104.5">jumpers</text>
<text x="234.8" y="106.5">OLED+3V3</text>
<text x="57" y="118">Microcontroller</text>
<text x="236" y="154.8">Display</text>
<text x="155.9" y="172.1">Connections</text>
<text x="142.5" y="191.9">Mounting</text>
<text x="152.2" y="191.9">holes</text>
</g>
<g font-size="1.8" fill="#a1a1a1">
<text x="213.6" y="71.2">J11</text>
<text x="213.6" y="73.8">UNUSED_PINS</text>
<text x="215.8" y="75.9">1</text>
<text x="215.8" y="78.5">2</text>
<text x="215.8" y="81">3</text>
<text x="215.8" y="83.6">4</text>
<text x="215.8" y="86.1">5</text>
<text x="215.8" y="88.6">6</text>
<text x="215.8" y="91.2">7</text>
</g>
</svg>
